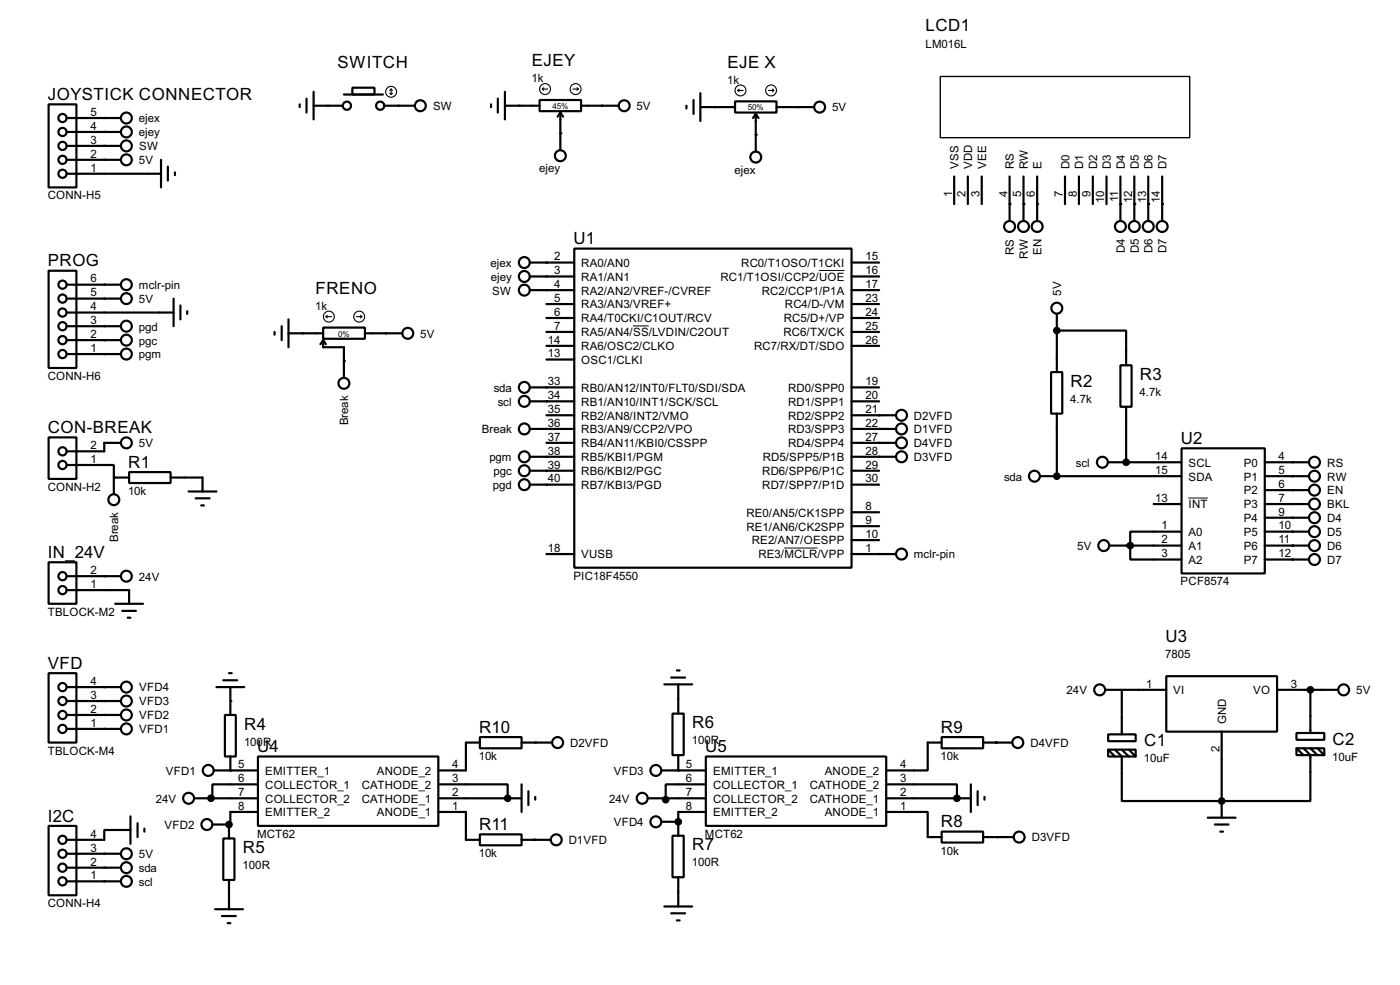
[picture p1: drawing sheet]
<svg xmlns="http://www.w3.org/2000/svg" width="256mm" height="180mm" viewBox="0 0 256 180" stroke-linecap="round" stroke-linejoin="round" font-family="sans-serif">
<g fill="none" stroke="#000" stroke-width=".4">
<path d="M8.9 19.1h5.1v15.2h-5.1zM54.9 19.1v.5M56.2 18.1v2.5M57.5 19.4h5.3M57.5 16.8v5.1M63 17.3h7.2M64.6 16.1h4v1.2h-4zM70.4 19.4h5.6M90 19.1v.5M91.2 18.1v2.5M92.5 19.4h6.4M92.5 16.8v5.1"/>
<path d="M98.9 18.3h7.6v2.1h-7.6zM106.5 19.4h6.8M125.8 19.4v.5M127.1 18.3v2.6M128.3 19.6h6.4M128.3 17.1v5.1M134.7 18.6h7.6v2h-7.6zM142.3 19.6h6.9M12.2 31.8h17.3M12.2 29.3h10M12.2 26.7h10M12.2 24.2h10"/>
<path d="M12.2 21.6h10M29.5 29.3v5M30.8 30.5v2.6M32.1 31.6v.5M102.7 20.6v6.9M102.7 20.6l-.5 .8M102.7 20.6l.5 .8M138.5 20.9v6.8M138.5 20.9l-.5 .7M138.5 20.9l.5 .7M174.8 32.3v5.1M177.3 32.3v5.1"/>
<path d="M179.9 32.3v5.1M185 32.3v8.1M187.5 32.3v8.1M190 32.3v8.1M195.1 32.3v5.1M197.7 32.3v5.1M200.2 32.3v5.1M202.7 32.3v5.1M205.3 32.3v8.1M207.8 32.3v8.1M210.4 32.3v8.1M212.9 32.3v8.1"/>
<path d="M8.9 49.6h5.1v17.8h-5.1zM12.2 57.2h19.6M12.2 59.7h10M12.2 54.7h10M12.2 52.1h10M31.8 54.7v5M33.1 55.9v2.6M34.3 57v.5M51.6 59.7v2.6M52.9 58.5v5.1M59.2 60h7.7v2h-7.7zM97.1 48.1h8.1"/>
<path d="M97.1 50.6h8.1M97.1 53.1h8.1M100.1 55.7h5.1M100.1 58.2h5.1M105.2 45.5h50.8v58.4h-50.8zM156 48.1h5.1M156 50.6h5.1M156 53.1h5.1M156 55.7h5.1M156 58.2h5.1M193.6 57.5v10.6M12.2 64.8h10"/>
<path d="M12.2 62.3h10M50.3 60.8v.5M52.9 61h6.3M59.2 62.3v1.3h3.8v5.5M59.2 62.3l-.5 .7M59.2 62.3l.5 .7M66.9 61h6.8M97.1 70.9h8.1M97.1 73.5h8.1M97.1 78.5h8.1M100.1 60.8h5.1M100.1 63.3h5.1"/>
<path d="M100.1 65.8h5.1M100.1 76h5.1M156 60.8h5.1M156 63.3h5.1M156 70.9h5.1M156 73.5h5.1M156 76h8.1M156 78.5h8.1M192.6 68.1h2v7.6h-2zM193.6 60.5h12.7v6.4M193.6 75.7v11.5M205.3 66.9h2v7.6h-2z"/>
<path d="M206.3 74.5v10.1M8.9 80.1h5.1v7.6h-5.1zM12.2 85.1h8.7v2.3h2.8M20.9 87.4v3.1M22.2 81.1h-3.1v1.5h-6.9M23.7 86.4h7.6v2h-7.6zM31.3 87.4h5.8v2.6M34.6 90h5.1M35.9 91.2h2.5M36.9 92.5h.5M97.1 83.6h8.1M97.1 86.2h8.1"/>
<path d="M97.1 88.7h8.1M100.1 81.1h5.1M156 81.1h8.1M156 83.6h8.1M156 86.2h5.1M156 88.7h5.1M156 93.8h5.1M156 96.3h5.1M156 98.9h5.1M190.6 87.2h25.9M203 84.6h13.5M203.3 99.9h13.2"/>
<path d="M211.4 92.3h5.1M216.5 82.1h15.2v22.9h-15.2zM216.5 97.3h-9.4v5.1h9.4M231.7 84.6h8.1M231.7 87.2h8.1M231.7 99.9h8.1M231.7 89.7h8.1M231.7 92.3h8.1M231.7 94.8h8.1M231.7 97.3h8.1M8.9 102.9h5.1v7.6h-5.1zM12.2 108h11.5v2.5"/>
<path d="M12.2 105.5h10M21.1 110.5h5.1M22.4 111.8h2.5M23.4 113.1h.5M100.1 101.4h5.1M156 101.4h8.1M231.7 102.4h8.1M8.9 123.2h5.1v12.7h-5.1zM12.2 133.4h10M12.2 130.9h10M12.2 128.3h10M12.2 125.8h10"/>
<path d="M39.7 125.8h5.1M40.9 124.5h2.6M41.2 130.9h2v7.6h-2zM42 123.2h.5M42.2 125.8v5.1M42.2 138.5v2.5M47.3 138.5h33v12.7h-33zM87.9 134.9h7.7v2.1h-7.7zM87.9 135.9h-2.5v5.1h-5.1M95.6 135.9h5.5M121.7 125.3h5.1M123 124h2.5"/>
<path d="M123.2 130.6h2.1v7.6h-2.1zM124 122.7h.5M124.3 125.3v5.3M124.3 138.2v2.6M129.3 138.5h33.1v12.7h-33.1zM172.5 134.9h7.6v2.1h-7.6zM172.5 135.9h-2.5v5.1h-7.6M180.1 135.9h5.4M202.5 126.3h3M203 134.4h5.1v1.3h-5.1zM203 137.2h5.1v1.3h-5.1zM203 137.2l1.3 1.3"/>
<path d="M205.5 137.2l1.3 1.3M206.8 137.2l1.3 1.3M213.7 123.8h20.3v10.1h-20.3zM213.7 126.3h-8.2v8.1M223.8 133.9v15.8M234 126.3h11.2M237.5 134.2h5.1v1.2h-5.1zM237.5 137h5.1v1.2h-5.1zM237.5 137l1.3 1.2M238.8 137l1.3 1.2v8.4h-34.6v-8.1l-1.2-1.3M240.1 126.3v7.9M240.1 137l1.3 1.2"/>
<path d="M241.4 137l1.2 1.2M8.9 151.2h5.1v12.7h-5.1zM12.2 158.8h10M12.2 156.3h10M23.9 151.9h-4.8v1.8h-6.9M23.9 149.4v5.1M25.2 150.7v2.5M26.5 151.7v.5M35.6 146.1h11.7M38.9 150.9h3.1M39.2 141h8.1M40.9 153.5h2.1v7.6h-2.1z"/>
<path d="M42 150.9v2.6M47.3 143.6h-8.4v2.5h-.2M47.3 148.6h-5.1v2.3h-.2M80.3 143.6h12.7v2.5M80.3 148.6h5.1v5.1h2.5M80.3 146.1h15.3M87.9 152.7h7.7v2h-7.7zM95.6 153.7h5.3M95.6 143.6v5M96.8 144.8v2.6M98.1 145.9v.5M118.7 146.1h10.6"/>
<path d="M121.2 141h8.1M121.2 150.4h3.1M123.2 153h2.1v7.6h-2.1zM129.3 143.6h-7.3v2.8M129.3 148.6h-5v4.4M162.4 143.6h12.9v2.5M162.4 148.6h7.6v4.6h2.5M162.4 146.1h15.5M172.5 152.2h7.6v2h-7.6zM177.9 143.6v5M179.1 144.8v2.6M180.1 153.2h5.6"/>
<path d="M180.4 145.9v.5M221.3 149.7h5.1M222.6 150.9h2.5M223.6 152.2h.5M12.2 161.3h10M39.4 166.4h5.1M40.7 167.7h2.5M41.7 169h.5M42 161.1v5.3M121.7 165.9h5.1M123 167.2h2.5M124 168.5h.5"/>
<path d="M124.3 160.6v5.3"/>
<circle cx="63.5" cy="19.4" r=".75"/>
<circle cx="69.6" cy="19.4" r=".75"/>
<circle cx="77" cy="19.4" r="1"/>
<circle cx="114.3" cy="19.4" r="1"/>
<circle cx="150.1" cy="19.6" r="1"/>
<circle cx="11.4" cy="26.7" r=".75"/>
<circle cx="11.4" cy="31.8" r=".75"/>
<circle cx="11.4" cy="29.3" r=".75"/>
<circle cx="11.4" cy="24.2" r=".75"/>
<circle cx="11.4" cy="21.6" r=".75"/>
<circle cx="23.1" cy="29.3" r="1"/>
<circle cx="23.1" cy="26.7" r="1"/>
<circle cx="23.1" cy="24.2" r="1"/>
<circle cx="23.1" cy="21.6" r="1"/>
<circle cx="102.6" cy="28.5" r="1"/>
<circle cx="138.4" cy="28.8" r="1"/>
<circle cx="11.4" cy="57.2" r=".75"/>
<circle cx="11.4" cy="54.7" r=".75"/>
<circle cx="11.4" cy="52.1" r=".75"/>
<circle cx="11.4" cy="59.7" r=".75"/>
<circle cx="23.1" cy="59.7" r="1"/>
<circle cx="23.1" cy="52.1" r="1"/>
<circle cx="23.1" cy="54.7" r="1"/>
<circle cx="96" cy="50.6" r="1"/>
<circle cx="96" cy="48.1" r="1"/>
<circle cx="96" cy="53.1" r="1"/>
<circle cx="184.9" cy="41.5" r="1"/>
<circle cx="187.5" cy="41.5" r="1"/>
<circle cx="190" cy="41.5" r="1"/>
<circle cx="193.6" cy="56.4" r="1"/>
<circle cx="205.2" cy="41.5" r="1"/>
<circle cx="207.8" cy="41.5" r="1"/>
<circle cx="210.3" cy="41.5" r="1"/>
<circle cx="212.9" cy="41.5" r="1"/>
<circle cx="11.4" cy="64.8" r=".75"/>
<circle cx="11.4" cy="62.3" r=".75"/>
<circle cx="23.1" cy="64.8" r="1"/>
<circle cx="23.1" cy="62.3" r="1"/>
<circle cx="63" cy="70.2" r="1"/>
<circle cx="74.7" cy="61" r="1"/>
<circle cx="96" cy="73.5" r="1"/>
<circle cx="96" cy="78.5" r="1"/>
<circle cx="96" cy="70.9" r="1"/>
<circle cx="165.1" cy="76" r="1"/>
<circle cx="165.1" cy="78.5" r="1"/>
<circle cx="11.4" cy="82.6" r=".75"/>
<circle cx="11.4" cy="85.1" r=".75"/>
<circle cx="20.8" cy="91.5" r="1"/>
<circle cx="23.1" cy="81.1" r="1"/>
<circle cx="96" cy="83.6" r="1"/>
<circle cx="96" cy="86.2" r="1"/>
<circle cx="96" cy="88.7" r="1"/>
<circle cx="165.1" cy="83.6" r="1"/>
<circle cx="165.1" cy="81.1" r="1"/>
<circle cx="189.5" cy="87.2" r="1"/>
<circle cx="201.9" cy="84.6" r="1"/>
<circle cx="202.2" cy="99.9" r="1"/>
<circle cx="240.8" cy="92.3" r="1"/>
<circle cx="240.8" cy="99.9" r="1"/>
<circle cx="240.8" cy="87.2" r="1"/>
<circle cx="240.8" cy="84.6" r="1"/>
<circle cx="240.8" cy="89.7" r="1"/>
<circle cx="240.8" cy="94.8" r="1"/>
<circle cx="240.8" cy="97.3" r="1"/>
<circle cx="11.4" cy="105.5" r=".75"/>
<circle cx="11.4" cy="108" r=".75"/>
<circle cx="23.1" cy="105.5" r="1"/>
<circle cx="165.1" cy="101.4" r="1"/>
<circle cx="240.8" cy="102.4" r="1"/>
<circle cx="11.4" cy="128.3" r=".75"/>
<circle cx="11.4" cy="125.8" r=".75"/>
<circle cx="11.4" cy="130.9" r=".75"/>
<circle cx="11.4" cy="133.4" r=".75"/>
<circle cx="23.1" cy="133.4" r="1"/>
<circle cx="23.1" cy="125.8" r="1"/>
<circle cx="23.1" cy="130.9" r="1"/>
<circle cx="23.1" cy="128.3" r="1"/>
<circle cx="102.1" cy="135.9" r="1"/>
<circle cx="186.4" cy="135.9" r="1"/>
<circle cx="201.4" cy="126.3" r="1"/>
<circle cx="246.1" cy="126.3" r="1"/>
<circle cx="11.4" cy="156.3" r=".75"/>
<circle cx="11.4" cy="153.7" r=".75"/>
<circle cx="11.4" cy="158.8" r=".75"/>
<circle cx="23.1" cy="158.8" r="1"/>
<circle cx="23.1" cy="156.3" r="1"/>
<circle cx="34.5" cy="146.1" r="1"/>
<circle cx="37.9" cy="150.9" r="1"/>
<circle cx="38.1" cy="141" r="1"/>
<circle cx="101.9" cy="153.7" r="1"/>
<circle cx="117.6" cy="146.1" r="1"/>
<circle cx="120.1" cy="141" r="1"/>
<circle cx="120.1" cy="150.4" r="1"/>
<circle cx="186.7" cy="153.2" r="1"/>
<circle cx="11.4" cy="161.3" r=".75"/>
<circle cx="23.1" cy="161.3" r="1"/>
</g>
<g fill="#000">
<circle cx="73" cy="19.4" r=".2"/>
<circle cx="95.1" cy="19.4" r=".2"/>
<circle cx="110.3" cy="19.4" r=".2"/>
<circle cx="130.9" cy="19.6" r=".2"/>
<circle cx="146.1" cy="19.6" r=".2"/>
<circle cx="19.1" cy="24.2" r=".2"/>
<circle cx="19.1" cy="26.7" r=".2"/>
<circle cx="19.1" cy="29.3" r=".2"/>
<circle cx="19.1" cy="21.6" r=".2"/>
<circle cx="102.7" cy="24.4" r=".2"/>
<circle cx="138.5" cy="24.7" r=".2"/>
<circle cx="185" cy="37.4" r=".2"/>
<circle cx="187.5" cy="37.4" r=".2"/>
<circle cx="190" cy="37.4" r=".2"/>
<circle cx="205.3" cy="37.4" r=".2"/>
<circle cx="207.8" cy="37.4" r=".2"/>
<circle cx="210.4" cy="37.4" r=".2"/>
<circle cx="212.9" cy="37.4" r=".2"/>
<circle cx="19.1" cy="59.7" r=".2"/>
<circle cx="19.1" cy="54.7" r=".2"/>
<circle cx="19.1" cy="52.1" r=".2"/>
<circle cx="100.1" cy="50.6" r=".2"/>
<circle cx="100.1" cy="48.1" r=".2"/>
<circle cx="100.1" cy="53.1" r=".2"/>
<circle cx="19.1" cy="62.3" r=".2"/>
<circle cx="19.1" cy="64.8" r=".2"/>
<circle cx="55.4" cy="61" r=".2"/>
<circle cx="63" cy="66.1" r=".2"/>
<circle cx="70.7" cy="61" r=".2"/>
<circle cx="100.1" cy="73.5" r=".2"/>
<circle cx="100.1" cy="70.9" r=".2"/>
<circle cx="100.1" cy="78.5" r=".2"/>
<circle cx="161.1" cy="76" r=".2"/>
<circle cx="161.1" cy="78.5" r=".2"/>
<circle cx="193.6" cy="60.5" r=".2"/>
<circle cx="100.1" cy="86.2" r=".2"/>
<circle cx="100.1" cy="88.7" r=".2"/>
<circle cx="100.1" cy="83.6" r=".2"/>
<circle cx="161.1" cy="83.6" r=".2"/>
<circle cx="161.1" cy="81.1" r=".2"/>
<circle cx="193.6" cy="87.2" r=".2"/>
<circle cx="236.8" cy="99.9" r=".2"/>
<circle cx="236.8" cy="92.3" r=".2"/>
<circle cx="236.8" cy="84.6" r=".2"/>
<circle cx="236.8" cy="89.7" r=".2"/>
<circle cx="236.8" cy="94.8" r=".2"/>
<circle cx="236.8" cy="87.2" r=".2"/>
<circle cx="236.8" cy="97.3" r=".2"/>
<circle cx="19.1" cy="105.5" r=".2"/>
<circle cx="161.1" cy="101.4" r=".2"/>
<circle cx="236.8" cy="102.4" r=".2"/>
<circle cx="19.1" cy="128.3" r=".2"/>
<circle cx="19.1" cy="133.4" r=".2"/>
<circle cx="19.1" cy="125.8" r=".2"/>
<circle cx="19.1" cy="130.9" r=".2"/>
<circle cx="42.2" cy="128.3" r=".2"/>
<circle cx="98.1" cy="135.9" r=".2"/>
<circle cx="19.1" cy="156.3" r=".2"/>
<circle cx="19.1" cy="158.8" r=".2"/>
<circle cx="38.7" cy="146.1" r=".2"/>
<circle cx="42" cy="150.9" r=".2"/>
<circle cx="42.2" cy="141" r=".2"/>
<circle cx="93" cy="146.1" r=".2"/>
<circle cx="124.3" cy="141" r=".2"/>
<circle cx="124.3" cy="150.4" r=".2"/>
<circle cx="175.3" cy="146.1" r=".2"/>
<circle cx="182.7" cy="153.2" r=".2"/>
<circle cx="19.1" cy="161.3" r=".2"/>
</g>
<g fill="#000" stroke="#000" stroke-width=".4">
<circle cx="193.6" cy="60.5" r=".5"/>
<circle cx="193.6" cy="87.2" r=".5"/>
<circle cx="206.3" cy="84.6" r=".5"/>
<circle cx="207" cy="99.9" r=".5"/>
<circle cx="240" cy="126.3" r=".5"/>
<circle cx="38.6" cy="146.1" r=".5"/>
<circle cx="41.9" cy="150.9" r=".5"/>
<circle cx="93" cy="146.1" r=".5"/>
<circle cx="121.9" cy="146.4" r=".5"/>
<circle cx="124.2" cy="150.4" r=".5"/>
<circle cx="175.3" cy="146.1" r=".5"/>
<circle cx="223.8" cy="146.6" r=".5"/>
</g>
<path d="M116 59.7h2.9M150 49.5h4.7M217.7 91.2h3.6M143.7 100.3h6.1" fill="none" stroke="#000" stroke-width=".18"/>
<g fill="none" stroke="#000" stroke-width=".2">
<path d="M71.4 17.1l.3 .2M71.7 16.3v1M71.7 16.3l-.3 .3M71.7 16.3l.2 .3M71.9 17.1l-.2 .2M99.4 16.3h1M99.4 16.3l.2 .3M99.6 16.1l-.2 .2M105 16.3h1M105.7 16.1l.3 .2M106 16.3l-.3 .3M135.2 16.6h1"/>
<path d="M135.2 16.6l.2 .2M135.4 16.3l-.2 .3M140.8 16.6h1M141.5 16.3l.3 .3M141.8 16.6l-.3 .2M59.7 58h1.1M59.7 58l.3 .2M60 57.7l-.3 .3M65.3 58h1M66.1 57.7l.2 .3M66.3 58l-.2 .2"/>
<circle cx="71.6" cy="16.8" r="1"/>
<circle cx="99.8" cy="16.3" r="1"/>
<circle cx="105.4" cy="16.3" r="1"/>
<circle cx="135.6" cy="16.6" r="1"/>
<circle cx="141.2" cy="16.6" r="1"/>
<circle cx="60.2" cy="58" r="1"/>
<circle cx="65.8" cy="58" r="1"/>
</g>
<path d="M172.3 14h45.7v11.2h-45.7z" fill="none" stroke="#000" stroke-width=".25"/>
<g font-size="3.5">
<text x="169.6" y="5.8">LCD1</text>
<text x="61.9" y="12.5">SWITCH</text>
<text x="97.4" y="12.1">EJEY</text>
<text x="133.3" y="12.4">EJE X</text>
<text x="8.8" y="18.3">JOYSTICK CONNECTOR</text>
<text x="105.1" y="44.7">U1</text>
<text x="8.8" y="48.7">PROG</text>
<text x="57.8" y="53.8">FRENO</text>
<text x="196.1" y="70.8">R2</text>
<text x="208.8" y="69.5">R3</text>
<text x="8.8" y="79.3">CON-BREAK</text>
<text x="216.3" y="81.3">U2</text>
<text x="23.5" y="85.6">R1</text>
<text x="8.8" y="102.1">IN_24V</text>
<text x="213.5" y="117.6">U3</text>
<text x="8.8" y="122.4">VFD</text>
<text x="44.8" y="133.6">R4</text>
<text x="47.1" y="137.7">U4</text>
<text x="87.8" y="134.1">R10</text>
<text x="126.8" y="133.3">R6</text>
<text x="129.2" y="137.7">U5</text>
<text x="172.4" y="134.1">R9</text>
<text x="209.6" y="136.6">C1</text>
<text x="244.1" y="136.4">C2</text>
<text x="8.8" y="150.4">I2C</text>
<text x="87.8" y="151.9">R11</text>
<text x="126.8" y="155.7">R7</text>
<text x="172.4" y="151.4">R8</text>
<text x="44.5" y="156.2">R5</text>
</g>
<g font-size="2.4">
<text x="169.5" y="8.7">LM016L</text>
<text x="97.4" y="15">1k</text>
<text x="133.2" y="15.3">1k</text>
<text x="16.6" y="23.8">4</text>
<text x="16.6" y="21.2">5</text>
<text x="25.5" y="22.4">ejex</text>
<text x="79.3" y="20.1">SW</text>
<text x="116.6" y="20.1">5V</text>
<text x="152.5" y="20.4">5V</text>
<text x="16.6" y="28.9">2</text>
<text x="16.6" y="26.3">3</text>
<text x="25.5" y="25">ejey</text>
<text x="25.5" y="27.5">SW</text>
<text x="16.6" y="31.4">1</text>
<text x="25.5" y="30">5V</text>
<text x="98.8" y="31.6">ejey</text>
<text x="134.6" y="31.8">ejex</text>
<text x="174.4" y="36" transform="rotate(-90 174.4 36)">1</text>
<text x="175.6" y="31" transform="rotate(-90 175.6 31)">VSS</text>
<text x="176.9" y="36" transform="rotate(-90 176.9 36)">2</text>
<text x="178.1" y="31" transform="rotate(-90 178.1 31)">VDD</text>
<text x="179.5" y="36" transform="rotate(-90 179.5 36)">3</text>
<text x="180.6" y="31" transform="rotate(-90 180.6 31)">VEE</text>
<text x="184.6" y="36" transform="rotate(-90 184.6 36)">4</text>
<text x="185.8" y="31" transform="rotate(-90 185.8 31)">RS</text>
<text x="187.1" y="36" transform="rotate(-90 187.1 36)">5</text>
<text x="188.3" y="31" transform="rotate(-90 188.3 31)">RW</text>
<text x="189.6" y="36" transform="rotate(-90 189.6 36)">6</text>
<text x="190.8" y="31" transform="rotate(-90 190.8 31)">E</text>
<text x="194.7" y="36" transform="rotate(-90 194.7 36)">7</text>
<text x="195.9" y="31" transform="rotate(-90 195.9 31)">D0</text>
<text x="197.3" y="36" transform="rotate(-90 197.3 36)">8</text>
<text x="198.5" y="31" transform="rotate(-90 198.5 31)">D1</text>
<text x="199.8" y="36" transform="rotate(-90 199.8 36)">9</text>
<text x="201" y="31" transform="rotate(-90 201 31)">D2</text>
<text x="203.5" y="31" transform="rotate(-90 203.5 31)">D3</text>
<text x="206" y="31" transform="rotate(-90 206 31)">D4</text>
<text x="208.6" y="31" transform="rotate(-90 208.6 31)">D5</text>
<text x="211.2" y="31" transform="rotate(-90 211.2 31)">D6</text>
<text x="213.7" y="31" transform="rotate(-90 213.7 31)">D7</text>
<text x="8.7" y="36.5">CONN-H5</text>
<text x="202.3" y="37.1" transform="rotate(-90 202.3 37.1)">10</text>
<text x="204.9" y="37" transform="rotate(-90 204.9 37)">11</text>
<text x="207.4" y="37.2" transform="rotate(-90 207.4 37.2)">12</text>
<text x="209.9" y="37.1" transform="rotate(-90 209.9 37.1)">13</text>
<text x="212.5" y="37.1" transform="rotate(-90 212.5 37.1)">14</text>
<text x="101.5" y="47.6">2</text>
<text x="158.6" y="47.6">15</text>
<text x="185.8" y="46.7" transform="rotate(-90 185.8 46.7)">RS</text>
<text x="188.3" y="47.4" transform="rotate(-90 188.3 47.4)">RW</text>
<text x="190.8" y="46.7" transform="rotate(-90 190.8 46.7)">EN</text>
<text x="206.1" y="46.4" transform="rotate(-90 206.1 46.4)">D4</text>
<text x="208.6" y="46.4" transform="rotate(-90 208.6 46.4)">D5</text>
<text x="211.2" y="46.4" transform="rotate(-90 211.2 46.4)">D6</text>
<text x="213.7" y="46.4" transform="rotate(-90 213.7 46.4)">D7</text>
<text x="16.6" y="51.7">6</text>
<text x="25.5" y="52.9">mclr-pin</text>
<text x="89.9" y="48.9">ejex</text>
<text x="89.9" y="51.4">ejey</text>
<text x="90.2" y="53.9">SW</text>
<text x="101.5" y="50.2">3</text>
<text x="101.5" y="52.7">4</text>
<text x="106.5" y="48.9">RA0/AN0</text>
<text x="106.5" y="51.4">RA1/AN1</text>
<text x="106.5" y="53.9">RA2/AN2/VREF-/CVREF</text>
<text x="132" y="51.4">RC1/T1OSI/CCP2/UOE</text>
<text x="135.8" y="48.9">RC0/T1OSO/T1CKI</text>
<text x="139.5" y="53.9">RC2/CCP1/P1A</text>
<text x="158.6" y="50.2">16</text>
<text x="158.6" y="52.7">17</text>
<text x="16.6" y="59.3">3</text>
<text x="16.6" y="56.8">4</text>
<text x="16.6" y="54.3">5</text>
<text x="25.5" y="55.4">5V</text>
<text x="57.8" y="56.7">1k</text>
<text x="101.5" y="55.3">5</text>
<text x="101.5" y="57.8">6</text>
<text x="106.5" y="56.4">RA3/AN3/VREF+</text>
<text x="106.5" y="59">RA4/T0CKI/C1OUT/RCV</text>
<text x="143.6" y="59">RC5/D+/VP</text>
<text x="143.8" y="56.4">RC4/D-/VM</text>
<text x="158.6" y="55.3">23</text>
<text x="158.6" y="57.8">24</text>
<text x="194.4" y="54.2" transform="rotate(-90 194.4 54.2)">5V</text>
<text x="16.6" y="64.4">1</text>
<text x="16.6" y="61.9">2</text>
<text x="25.5" y="65.6">pgm</text>
<text x="25.5" y="63.1">pgc</text>
<text x="25.5" y="60.5">pgd</text>
<text x="77" y="61.8">5V</text>
<text x="100.4" y="62.9">14</text>
<text x="100.4" y="65.4">13</text>
<text x="101.5" y="60.3">7</text>
<text x="106.5" y="61.6">RA5/AN4/SS/LVDIN/C2OUT</text>
<text x="106.5" y="64.1">RA6/OSC2/CLKO</text>
<text x="138.1" y="64.1">RC7/RX/DT/SDO</text>
<text x="143.5" y="61.6">RC6/TX/CK</text>
<text x="158.6" y="60.3">25</text>
<text x="158.6" y="62.9">26</text>
<text x="8.7" y="69.5">CONN-H6</text>
<text x="90.5" y="71.7">sda</text>
<text x="100.4" y="70.5">33</text>
<text x="106.5" y="66.6">OSC1/CLKI</text>
<text x="106.5" y="71.7">RB0/AN12/INT0/FLT0/SDI/SDA</text>
<text x="144.4" y="71.7">RD0/SPP0</text>
<text x="158.6" y="70.5">19</text>
<text x="63.8" y="77.9" transform="rotate(-90 63.8 77.9)">Break</text>
<text x="91.2" y="74.3">scl</text>
<text x="100.4" y="73">34</text>
<text x="100.4" y="75.6">35</text>
<text x="106.5" y="74.3">RB1/AN10/INT1/SCK/SCL</text>
<text x="106.5" y="76.8">RB2/AN8/INT2/VMO</text>
<text x="144.4" y="74.3">RD1/SPP1</text>
<text x="144.4" y="76.8">RD2/SPP2</text>
<text x="158.6" y="73">20</text>
<text x="158.6" y="75.6">21</text>
<text x="167.4" y="76.8">D2VFD</text>
<text x="196.1" y="73.7">4.7k</text>
<text x="208.8" y="72.5">4.7k</text>
<text x="16.6" y="82.2">2</text>
<text x="25.5" y="81.8">5V</text>
<text x="88.3" y="79.3">Break</text>
<text x="100.4" y="78.1">36</text>
<text x="100.4" y="80.7">37</text>
<text x="100.4" y="83.2">38</text>
<text x="106.5" y="79.3">RB3/AN9/CCP2/VPO</text>
<text x="106.5" y="81.8">RB4/AN11/KBI0/CSSPP</text>
<text x="144.4" y="79.3">RD3/SPP3</text>
<text x="144.4" y="81.8">RD4/SPP4</text>
<text x="158.6" y="78.1">22</text>
<text x="158.6" y="80.7">27</text>
<text x="158.6" y="83.2">28</text>
<text x="167.4" y="79.3">D1VFD</text>
<text x="167.4" y="81.8">D4VFD</text>
<text x="8.7" y="89.9">CONN-H2</text>
<text x="16.6" y="84.7">1</text>
<text x="89.7" y="84.4">pgm</text>
<text x="90.3" y="89.5">pgd</text>
<text x="90.4" y="87">pgc</text>
<text x="100.4" y="85.7">39</text>
<text x="100.4" y="88.3">40</text>
<text x="106.5" y="84.4">RB5/KBI1/PGM</text>
<text x="106.5" y="87">RB6/KBI2/PGC</text>
<text x="106.5" y="89.5">RB7/KBI3/PGD</text>
<text x="139.6" y="87">RD6/SPP6/P1C</text>
<text x="139.6" y="89.5">RD7/SPP7/P1D</text>
<text x="139.7" y="84.4">RD5/SPP5/P1B</text>
<text x="158.6" y="85.7">29</text>
<text x="158.6" y="88.3">30</text>
<text x="167.4" y="84.4">D3VFD</text>
<text x="184" y="88">sda</text>
<text x="197.1" y="85.4">scl</text>
<text x="211.6" y="84.2">14</text>
<text x="211.6" y="86.8">15</text>
<text x="217.7" y="85.4">SCL</text>
<text x="217.7" y="88">SDA</text>
<text x="227.8" y="85.4">P0</text>
<text x="227.8" y="88">P1</text>
<text x="234.2" y="84.2">4</text>
<text x="234.2" y="86.8">5</text>
<text x="234.2" y="89.3">6</text>
<text x="243.1" y="85.4">RS</text>
<text x="243.1" y="88">RW</text>
<text x="23.5" y="90.7">10k</text>
<text x="136.7" y="94.5">RE0/AN5/CK1SPP</text>
<text x="158.6" y="93.4">8</text>
<text x="158.6" y="95.9">9</text>
<text x="211.6" y="91.9">13</text>
<text x="217.7" y="93.1">INT</text>
<text x="227.8" y="90.5">P2</text>
<text x="227.8" y="93.1">P3</text>
<text x="227.8" y="95.6">P4</text>
<text x="234.2" y="91.9">7</text>
<text x="234.2" y="94.4">9</text>
<text x="243.1" y="90.5">EN</text>
<text x="243.1" y="93.1">BKL</text>
<text x="243.1" y="95.6">D4</text>
<text x="21.6" y="99.2" transform="rotate(-90 21.6 99.2)">Break</text>
<text x="100.4" y="101">18</text>
<text x="136.7" y="97.1">RE1/AN6/CK2SPP</text>
<text x="137.7" y="99.7">RE2/AN7/OESPP</text>
<text x="158.6" y="98.5">10</text>
<text x="158.6" y="101">1</text>
<text x="197.4" y="100.7">5V</text>
<text x="212.8" y="96.9">1</text>
<text x="212.8" y="99.5">2</text>
<text x="217.7" y="98.1">A0</text>
<text x="217.7" y="100.7">A1</text>
<text x="227.8" y="98.1">P5</text>
<text x="227.8" y="100.7">P6</text>
<text x="234.2" y="96.9">10</text>
<text x="234.2" y="99.5">11</text>
<text x="243.1" y="98.1">D5</text>
<text x="243.1" y="100.7">D6</text>
<text x="16.6" y="107.6">1</text>
<text x="16.6" y="105.1">2</text>
<text x="25.5" y="106.3">24V</text>
<text x="105" y="106.1">PIC18F4550</text>
<text x="106.5" y="102.2">VUSB</text>
<text x="138.9" y="102.2">RE3/MCLR/VPP</text>
<text x="167.4" y="102.2">mclr-pin</text>
<text x="212.8" y="102">3</text>
<text x="216.3" y="107.2">PCF8574</text>
<text x="217.7" y="103.2">A2</text>
<text x="227.8" y="103.2">P7</text>
<text x="234.2" y="102">12</text>
<text x="243.1" y="103.2">D7</text>
<text x="8.7" y="112.7">TBLOCK-M2</text>
<text x="16.6" y="125.4">4</text>
<text x="210" y="125.9">1</text>
<text x="213.5" y="120.5">7805</text>
<text x="236.5" y="125.9">3</text>
<text x="16.6" y="130.5">2</text>
<text x="16.6" y="127.9">3</text>
<text x="25.5" y="126.6">VFD4</text>
<text x="25.5" y="129.1">VFD3</text>
<text x="25.5" y="131.7">VFD2</text>
<text x="195.4" y="127.1">24V</text>
<text x="214.9" y="127.1">VI</text>
<text x="229.6" y="127.1">VO</text>
<text x="248.5" y="127.1">5V</text>
<text x="16.6" y="133">1</text>
<text x="25.5" y="134.2">VFD1</text>
<text x="44.7" y="136.5">100R</text>
<text x="104.4" y="136.7">D2VFD</text>
<text x="126.8" y="136.2">100R</text>
<text x="188.8" y="136.7">D4VFD</text>
<text x="223.4" y="137.6" transform="rotate(-90 223.4 137.6)">2</text>
<text x="224.6" y="132.6" transform="rotate(-90 224.6 132.6)">GND</text>
<text x="8.7" y="138.1">TBLOCK-M4</text>
<text x="30.4" y="141.8">VFD1</text>
<text x="43.6" y="143.2">6</text>
<text x="43.6" y="140.6">5</text>
<text x="48.6" y="141.8">EMITTER_1</text>
<text x="69" y="141.8">ANODE_2</text>
<text x="82.9" y="143.2">3</text>
<text x="82.9" y="140.6">4</text>
<text x="87.7" y="139.2">10k</text>
<text x="112.4" y="141.8">VFD3</text>
<text x="125.7" y="143.2">6</text>
<text x="125.7" y="140.6">5</text>
<text x="130.6" y="141.8">EMITTER_1</text>
<text x="151.1" y="141.8">ANODE_2</text>
<text x="164.9" y="143.2">3</text>
<text x="164.9" y="140.6">4</text>
<text x="172.3" y="139.2">10k</text>
<text x="209.5" y="139.5">10uF</text>
<text x="244.1" y="139.3">10uF</text>
<text x="28.6" y="146.9">24V</text>
<text x="43.6" y="148.2">8</text>
<text x="43.6" y="145.7">7</text>
<text x="48.6" y="149.4">EMITTER_2</text>
<text x="48.6" y="146.9">COLLECTOR_2</text>
<text x="48.6" y="144.4">COLLECTOR_1</text>
<text x="66.3" y="146.9">CATHODE_1</text>
<text x="66.3" y="144.4">CATHODE_2</text>
<text x="69" y="149.4">ANODE_1</text>
<text x="82.9" y="148.2">1</text>
<text x="82.9" y="145.7">2</text>
<text x="111.6" y="146.9">24V</text>
<text x="125.7" y="148.2">8</text>
<text x="125.7" y="145.7">7</text>
<text x="130.6" y="149.4">EMITTER_2</text>
<text x="130.6" y="146.9">COLLECTOR_2</text>
<text x="130.6" y="144.4">COLLECTOR_1</text>
<text x="148.3" y="146.9">CATHODE_1</text>
<text x="148.3" y="144.4">CATHODE_2</text>
<text x="151.1" y="149.4">ANODE_1</text>
<text x="164.9" y="148.2">1</text>
<text x="164.9" y="145.7">2</text>
<text x="16.6" y="155.9">3</text>
<text x="16.6" y="153.3">4</text>
<text x="30.1" y="151.7">VFD2</text>
<text x="47.1" y="153.4">MCT62</text>
<text x="104.2" y="154.5">D1VFD</text>
<text x="112.4" y="151.2">VFD4</text>
<text x="129.1" y="153.4">MCT62</text>
<text x="189" y="154">D3VFD</text>
<text x="16.6" y="160.9">1</text>
<text x="16.6" y="158.4">2</text>
<text x="25.5" y="157.1">5V</text>
<text x="25.5" y="159.6">sda</text>
<text x="44.5" y="159.1">100R</text>
<text x="87.7" y="156.9">10k</text>
<text x="126.8" y="158.6">100R</text>
<text x="172.3" y="156.4">10k</text>
<text x="8.7" y="166.1">CONN-H4</text>
<text x="25.5" y="162.1">scl</text>
</g>
<g font-size="1.7">
<text x="101.2" y="19.9">45%</text>
<text x="137" y="20.2">50%</text>
<text x="62" y="61.6">0%</text>
</g>
</svg>
